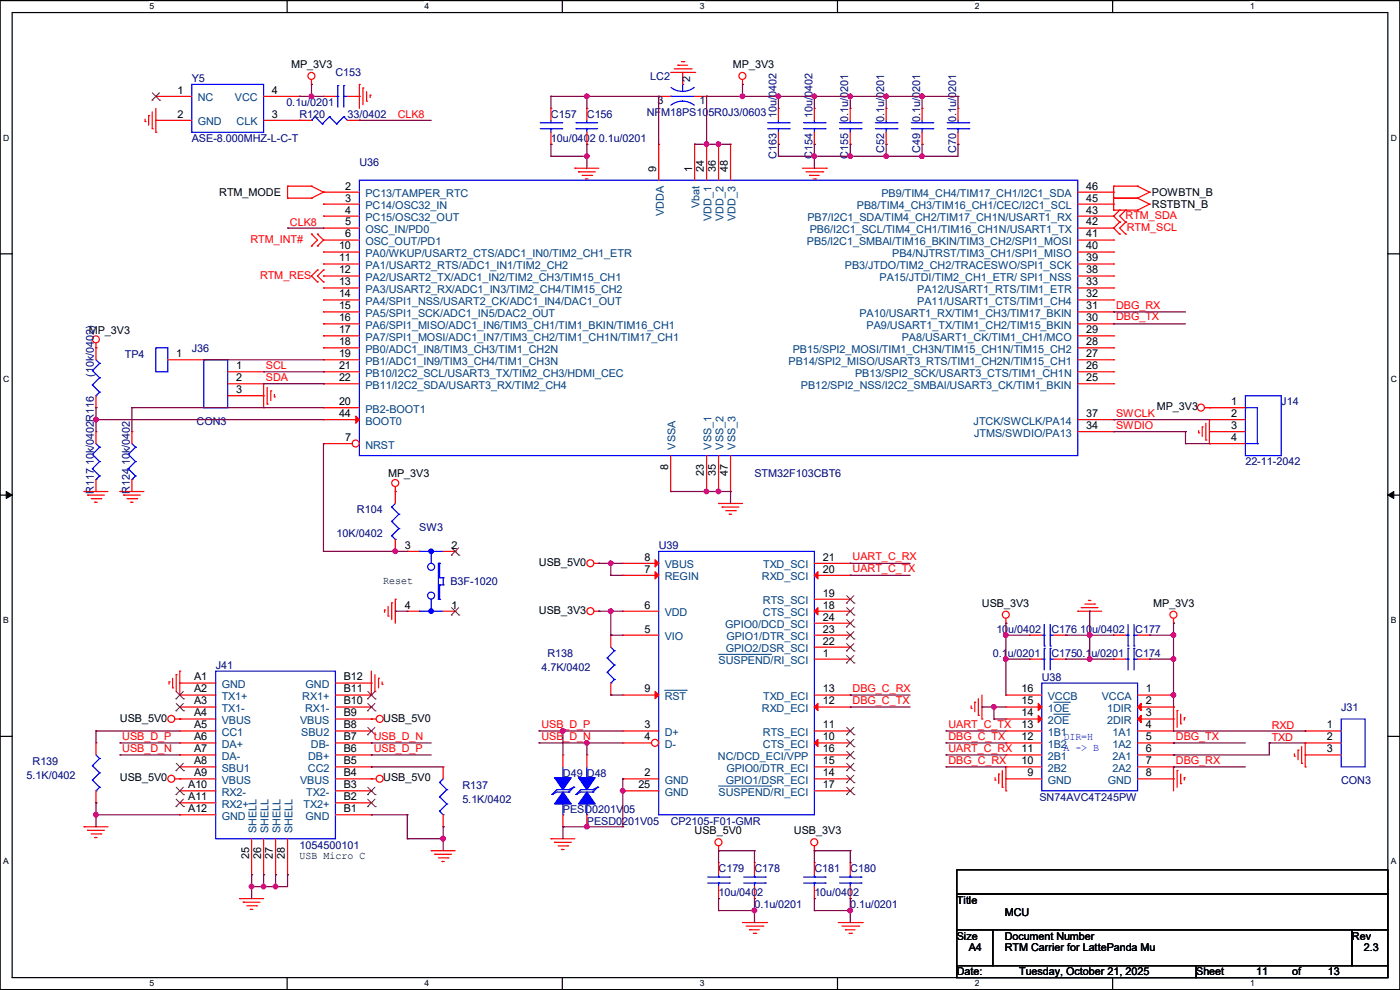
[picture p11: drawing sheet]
<svg xmlns="http://www.w3.org/2000/svg" width="297mm" height="210mm" viewBox="0 0 297 210" stroke-linecap="round" stroke-linejoin="round" font-family="sans-serif">
<path d="M0 .1h297v209.8h-297zM2.6 2.7h291.8v204.7h-291.8z" fill="none" stroke="#000" stroke-width=".25"/>
<g fill="#fff">
<path d="M31.7 .4h1v2h-1z"/>
<path d="M31.7 207.6h1v2h-1z"/>
</g>
<path d="M60.9 .1v2.6M60.9 207.4v2.5" fill="none" stroke="#000" stroke-width=".25"/>
<g fill="#fff">
<path d="M90.1 .4h1v2h-1z"/>
<path d="M90.1 207.6h1v2h-1z"/>
</g>
<path d="M119.3 .1v2.6M119.3 207.4v2.5" fill="none" stroke="#000" stroke-width=".25"/>
<g fill="#fff">
<path d="M148.5 .4h.9v2h-.9z"/>
<path d="M148.5 207.6h.9v2h-.9z"/>
</g>
<path d="M177.7 .1v2.6M177.7 207.4v2.5" fill="none" stroke="#000" stroke-width=".25"/>
<g fill="#fff">
<path d="M206.8 .4h1v2h-1z"/>
<path d="M206.8 207.6h1v2h-1z"/>
</g>
<path d="M236.1 .1v2.6M236.1 207.4v2.5" fill="none" stroke="#000" stroke-width=".25"/>
<g fill="#fff">
<path d="M265.2 .4h1v2h-1z"/>
<path d="M265.2 207.6h1v2h-1z"/>
<path d="M.7 28.2h1.2v2h-1.2z"/>
<path d="M295.1 28.2h1.2v2h-1.2z"/>
<path d="M.7 79.4h1.2v2h-1.2z"/>
<path d="M295.1 79.4h1.2v2h-1.2z"/>
</g>
<path d="M0 53.8h2.6M294.4 53.8h2.6" fill="none" stroke="#000" stroke-width=".25"/>
<g fill="#fff">
<path d="M.7 130.6h1.2v2h-1.2z"/>
<path d="M295.1 130.6h1.1v2h-1.1z"/>
</g>
<path d="M0 105h2.6M294.4 105h2.6" fill="none" stroke="#000" stroke-width=".25"/>
<path d="M1.3 104.3l1.3 .7-1.3 .7zM294.4 105l1.3-.7v1.4z" fill="#000" stroke="#000" stroke-width=".21"/>
<g fill="#fff">
<path d="M.7 181.8h1.2v2h-1.2z"/>
<path d="M295.1 181.8h1.1v2h-1.1z"/>
</g>
<path d="M0 156.2h2.6M294.4 156.2h2.6M203 184.5h91.4v5.1h-91.4zM203 189.6h91.4v7.6h-91.4zM203 197.2h7.6v7.7h-7.6zM210.6 197.2h76.2v7.7h-76.2zM286.8 197.2h7.6v7.7h-7.6zM203 204.9h50.8v2.5h-50.8zM253.8 204.9h40.6v2.5h-40.6z" fill="none" stroke="#000" stroke-width=".25"/>
<g fill="none" stroke="#f00" stroke-width=".25">
<path d="M66.1 17.9h.1M66.1 16.9v1M76.2 17.9h.1M76.2 17.9v5.1M77 18.7h.1M77 18.7v3.5M77.8 19.4v2.1M142.3 15.4h5.1M143 14.6h3.6M143.8 13.8h.1M143.8 13.8h2M144.6 13.1h.5"/>
<path d="M145.1 13.1h.1M146.6 14.6h.1M147.4 15.4h.1M157.5 17.9h.1M157.5 16.9v1M30.8 25.8h.1M30.8 25.3v.5M31.5 24.5h.1M31.5 24.5v2M32.3 27.3h.1M32.3 23.7v3.6M33.1 28.1h.1"/>
<path d="M33.1 20.4h.1M33.1 25.5h.1M33.1 23v5.1M33.1 20.4h7.6M33.1 25.5h7.6M55.9 20.4h7.6M55.9 25.5h7.6M61 39.5h.1M61 39.5h5.1M61 39.5v2.5M63.5 25.5h.1M63.5 20.4h.1"/>
<path d="M66.1 39.5h.1M66.1 39.5l2.5 1.3M68.6 20.4h.1M68.6 20.4h2.6M73.7 20.4h2.5M76.2 20.4h.1M77.8 21.5h.1M78.5 20.2h.1M78.5 20.2v.5M116.9 23h.1M116.9 30.6h.1M116.9 23v2.5"/>
<path d="M116.9 28.1v2.5M122 35.7h.1M122 35.7h5M122.7 36.4h.1M122.7 36.4h3.6M123.5 37.2h2M124.2 38h.1M124.2 38h.6M125.5 37.2h.1M165.1 23h.1M165.1 30.6h.1M165.1 23v2.5"/>
<path d="M165.1 28.1v2.5M170.2 35.7h5.1M171 36.4h3.5M171.7 37.2h.1M171.7 37.2h2.1M172.5 38h.5M173 38h.1M174.5 36.4h.1M175.3 35.7h.1M188 23h.1M188 30.6h.1M188 23v2.5"/>
<path d="M188 28.1v2.5M195.6 23h.1M195.6 30.6h.1M195.6 23v2.5M195.6 28.1v2.5M203.2 23h.1M203.2 30.6h.1M203.2 23v2.5M203.2 28.1v2.5M236.3 39.5h.1M236.3 39.5h5M236.3 39.5v5.1"/>
<path d="M241.3 39.5h.1M241.3 39.5l2.6 1.3M61 42h.1M61 42h5.1M66.1 42h.1M66.1 52.2h.1M66.1 49.7h.1M66.1 49.7l1.3 1.2-1.3 1.3M67.4 59.8h.1M67.4 57.3h.1M67.4 49.7h.1M67.4 52.2h.1"/>
<path d="M67.4 57.3l-1.3 1.2 1.3 1.3M67.4 49.7l1.2 1.2-1.2 1.3M68.6 40.8h.1M68.6 59.8h.1M68.6 57.3h.1M68.6 40.8l-2.5 1.2M68.6 57.3l-1.2 1.2 1.2 1.3M236.3 42h.1M236.3 44.6h.1M236.3 42h5M236.3 44.6h5M237.5 44.6h.1"/>
<path d="M237.5 47.1h.1M237.5 49.7h.1M237.5 44.6l-1.2 1.2 1.2 1.3M237.5 47.1l-1.2 1.3 1.2 1.3M238.8 47.1h.1M238.8 44.6h.1M238.8 49.7h.1M238.8 44.6l-1.3 1.2 1.3 1.3M238.8 47.1l-1.3 1.3 1.3 1.3M241.3 42h.1M241.3 44.6h.1M241.3 42l2.6 1.3"/>
<path d="M243.9 40.8h.1M243.9 43.3h.1M243.9 40.8l-2.6 1.2M243.9 43.3l-2.6 1.3M20.4 73.8h.1M20.4 72.8v3.5M20.4 86.5h.1M20.4 83.9v2.6M55.9 86.5h.1M55.9 81.4v5.1M56.7 85.7h.1M56.7 82.2v3.5"/>
<path d="M57.4 82.9h.1M57.4 82.9v2.1M58.2 84.2h.1M58.2 83.7v.5M254.3 91.8h.1M254.3 91.3v.5M255.1 90.6h.1M255.1 90.6v2M255.6 86.5h8.6M255.8 93.3h.1M255.8 89.8v3.5M256.6 94.1h.1"/>
<path d="M256.6 86.5h.1M256.6 89h.1M256.6 91.6h.1M256.6 89v5.1M256.6 89h7.6M256.6 91.6h7.6M256.6 94.1h7.6M17.8 104.3h.1M17.8 104.3h5.1M18.6 105h.1M18.6 105h3.5M19.3 105.8h2.1"/>
<path d="M20.1 106.6h.1M20.1 106.6h.5M21.4 105.8h.1M25.4 104.3h.1M25.4 104.3h5.1M26.2 105h.1M26.2 105h3.6M27 105.8h2M27.7 106.6h.1M27.7 106.6h.5M29 105.8h.1M83.9 104.3h.1"/>
<path d="M83.9 103.3v1M126 119.5h1M127 119.5h.1M132.1 119.5h.1M132.1 119.5h7.6M152.4 106.8h.1M152.4 106.8h5.1M153.2 107.6h.1M153.2 107.6h3.6M154 108.3h2M154.7 109.1h.1M154.7 109.1h.5"/>
<path d="M156 108.3h.1M81.6 129.4h.1M81.6 129.4v.5M82.3 130.7h.1M82.3 128.7v2M83.1 127.9h.1M83.1 127.9v3.5M83.9 127.1h.1M83.9 127.1v5.1M126 129.7h1M127 129.7h.1M132.1 129.7h.1"/>
<path d="M132.1 134.7h.1M132.1 122h.1M132.1 129.7h7.6M132.1 134.7h7.6M132.1 122h7.6M213.4 132.2h.1M213.4 131.2v1M218.5 134.7h.1M218.5 134.7h2.5M223.6 134.7h2.5M226.1 134.7h.1M228.6 129.7h.1"/>
<path d="M228.6 129.7h5.1M229.4 128.9h.1M229.4 128.9h3.6M230.2 128.1h2M230.9 127.4h.1M230.9 127.4h.5M232.2 128.1h.1M236.3 134.7h.1M236.3 134.7h2.5M241.3 134.7h2.6M243.9 134.7h.1M249 132.2h.1"/>
<path d="M249 131.2v1M35.9 144.7h.1M35.9 144.7v.5M36.6 145.9h.1M36.6 143.9v2M37.1 152.5h8.7M37.4 143.1h.1M37.4 143.1v3.6M38.1 142.4h.1M38.1 152.5h.1M38.1 144.9h.1M38.1 147.4h.1"/>
<path d="M38.1 150h.1M38.1 155.1h.1M38.1 157.6h.1M38.1 142.4v5M38.1 144.9h7.7M38.1 147.4h7.7M38.1 150h7.7M38.1 155.1h7.7M38.1 157.6h7.7M71.2 152.5h8.6M71.2 144.9h7.6M71.2 147.4h7.6"/>
<path d="M71.2 150h7.6M71.2 155.1h7.6M71.2 157.6h7.6M78.8 147.4h.1M78.8 152.5h.1M78.8 157.6h.1M78.8 155.1h.1M78.8 150h.1M78.8 144.9h.1M78.8 142.4v5M79.5 146.7h.1M79.5 143.1v3.6"/>
<path d="M80.3 143.9h.1M80.3 143.9v2M81.1 145.2h.1M81.1 144.7v.5M132.1 147.4h.1M132.1 155.1h.1M132.1 147.4h7.6M132.1 155.1h7.6M206 150.2h.1M206 149.7v.5M206.8 149h.1M206.8 149v2"/>
<path d="M207.6 151.8h.1M207.6 148.2v3.6M208.3 152.5h.1M208.3 147.4v5.1M213.4 157.6h.1M213.4 155.1h.1M213.4 152.5h.1M213.4 150h.1M213.4 147.4h.1M213.4 152.5h7.6M213.4 147.4h7.6M213.4 150h7.6"/>
<path d="M213.4 155.1h7.6M213.4 157.6h7.6M241.3 152.5h7.7M241.3 147.4h7.7M241.3 150h7.7M241.3 155.1h7.7M241.3 157.6h7.7M249 150h.1M249 147.4h.1M249 152.5h.1M249 155.1h.1M249 157.6h.1"/>
<path d="M249 150v5.1M249.7 150.7h.1M249.7 150.7v3.6M250.5 153.5h.1M250.5 151.5v2M251.2 152.3h.1M251.2 152.3v.5M274.6 159.9v.5M275.4 159.1h.1M275.4 159.1v2.1M276.1 158.4v3.5M276.9 157.6v5.1"/>
<path d="M17.8 175.4h.1M17.8 175.4h5.1M18.6 176.1h.1M18.6 176.1h3.5M19.3 176.9h2.1M20.1 177.7h.1M20.1 177.7h.5M21.4 176.9h.1M37.1 165.2h8.7M38.1 165.2h.1M38.1 160.1h.1M38.1 162.7h.1"/>
<path d="M38.1 167.8h.1M38.1 170.3h.1M38.1 172.8h.1M38.1 160.1h7.7M38.1 162.7h7.7M38.1 167.8h7.7M38.1 170.3h7.7M38.1 172.8h7.7M53.4 177.9v7.6M55.9 177.9v7.6M58.5 177.9v7.6M61 177.9v7.6"/>
<path d="M71.2 165.2h8.6M71.2 160.1h7.6M71.2 162.7h7.6M71.2 167.8h7.6M71.2 170.3h7.6M71.2 172.8h7.6M78.8 165.2h.1M78.8 172.8h.1M78.8 170.3h.1M78.8 167.8h.1M78.8 162.7h.1M78.8 160.1h.1"/>
<path d="M116.9 177.9h.1M116.9 177.9h5.1M117.6 178.7h.1M117.6 178.7h3.6M118.4 179.5h2M119.4 160.1h.1M119.4 175.4h.1M119.4 160.1v2.6M119.4 172.8v2.6M120.4 179.5h.1M124.5 160.1h.1M124.5 175.4h.1"/>
<path d="M124.5 160.1v2.6M124.5 172.8v2.6M132.1 165.2h.1M132.1 165.2h7.6M152.4 179.5v1M172.8 179.5v1M211.1 165.5h.1M211.1 165v.5M211.9 164.2h.1M211.9 164.2v2M212.6 167h.1M212.6 163.4v3.6"/>
<path d="M213.4 167.8h.1M213.4 165.2h.1M213.4 162.7h.1M213.4 160.1h.1M213.4 162.7v5.1M213.4 165.2h7.6M213.4 160.1h7.6M213.4 162.7h7.6M241.3 165.2h7.7M241.3 160.1h7.7M241.3 162.7h7.7M249 162.7h.1"/>
<path d="M249 160.1h.1M249 165.2h.1M249 162.7v5.1M249.7 163.4h.1M249.7 163.4v3.6M250.5 166.2h.1M250.5 164.2v2M251.2 165h.1M251.2 165v.5M274.6 160.4h.1M276.1 161.9h.1M276.9 162.7h.1"/>
<path d="M50.8 190.6h.1M50.8 190.6h5.1M51.6 191.4h.1M51.6 191.4h3.6M52.4 192.2h2M53.1 192.9h.1M53.1 192.9h.5M53.4 185.5h.1M54.4 192.2h.1M55.9 185.5h.1M58.5 185.5h.1M61 185.5h.1"/>
<path d="M91.5 180.5h.1M91.5 180.5h5.1M92.2 181.2h.1M92.2 181.2h3.6M93 182h2M93.8 182.8h.1M93.8 182.8h.5M95 182h.1M119.2 180.2h.1M119.2 180.2h.5M152.4 180.5h.1M157.5 195.7h5.1"/>
<path d="M158.3 196.5h3.5M159 197.2h.1M159 197.2h2.1M159.8 198h.5M160.1 183h.1M160.1 190.6h.1M160.1 183v2.5M160.1 188.1v2.5M160.3 198h.1M161.8 196.5h.1M162.6 195.7h.1M172.8 180.5h.1"/>
<path d="M172.8 183h.1M172.8 190.6h.1M172.8 183v2.5M172.8 188.1v2.5M177.8 195.7h5.1M178.6 196.5h3.6M179.4 197.2h.1M179.4 197.2h2M180.1 198h.5M180.4 183h.1M180.4 190.6h.1M180.4 183v2.5"/>
<path d="M180.4 188.1v2.5M180.6 198h.1M182.2 196.5h.1M182.9 195.7h.1"/>
<circle cx="66.1" cy="16.1" r=".74"/>
<circle cx="157.5" cy="16.1" r=".74"/>
<circle cx="20.3" cy="72" r=".74"/>
<circle cx="254.8" cy="86.5" r=".74"/>
<circle cx="83.8" cy="102.5" r=".74"/>
<circle cx="125.2" cy="119.5" r=".74"/>
<circle cx="125.2" cy="129.6" r=".74"/>
<circle cx="213.4" cy="130.4" r=".74"/>
<circle cx="248.9" cy="130.4" r=".74"/>
<circle cx="36.3" cy="152.5" r=".74"/>
<circle cx="80.5" cy="152.5" r=".74"/>
<circle cx="36.3" cy="165.2" r=".74"/>
<circle cx="80.5" cy="165.2" r=".74"/>
<circle cx="152.4" cy="178.7" r=".74"/>
<circle cx="172.7" cy="178.7" r=".74"/>
</g>
<g fill="none" stroke="#00f" stroke-width=".25">
<path d="M40.7 17.9h15.2v10.2h-15.2zM71.7 18.2h.1M71.7 18.2v4.5M72.9 18.2h.1M72.9 18.2v4.5M71.2 20.4h.5M71.7 20.4h.1M72.9 20.4h.1M72.9 20.4h.8M114.6 27.3h4.6M114.6 26h4.6M116.9 26h.1"/>
<path d="M116.9 27.3h.1M116.9 25.5v.5M116.9 27.3v.8M119.2 27.3h.1M119.2 26h.1M162.9 27.3h4.5M162.9 26h4.5M165.1 26h.1M165.1 27.3h.1M165.1 25.5v.5M165.1 27.3v.8M167.4 27.3h.1"/>
<path d="M167.4 26h.1M185.7 27.3h4.6M185.7 26h4.6M188 26h.1M188 27.3h.1M188 25.5v.5M188 27.3v.8M190.3 27.3h.1M190.3 26h.1M193.3 27.3h4.6M193.3 26h4.6M195.6 26h.1"/>
<path d="M195.6 27.3h.1M195.6 25.5v.5M195.6 27.3v.8M197.9 27.3h.1M197.9 26h.1M201 27.3h4.5M201 26h4.5M203.2 26h.1M203.2 27.3h.1M203.2 25.5v.5M203.2 27.3v.8M205.5 27.3h.1"/>
<path d="M205.5 26h.1M19.6 78.6h.1M19.6 78.6l1.5 1.5M20.4 76.3l.7 .8M21.1 77.1h.1M21.1 77.1l-1.5 1.5M19.6 81.7h.1M19.6 81.7l1.5 1.5M20.4 83.9h.1M21.1 80.1h.1M21.1 83.2h.1M21.1 80.1l-1.5 1.6"/>
<path d="M21.1 83.2l-.7 .7M264.2 83.9h7.6v12.7h-7.6zM264.2 86.5h.1M264.2 94.1h2.5M264.2 86.5h2.5v7.6M266.7 94.1h.1M139.7 117h33.1v55.8h-33.1zM221 134.7h.5M221.5 134.7h.1M221.5 137h.1M221.5 132.5v4.5M222.8 137h.1"/>
<path d="M222.8 134.7h.1M222.8 134.7h.8M222.8 132.5v4.5M238.8 134.7h.5M239.3 134.7h.1M239.3 137h.1M239.3 132.5v4.5M240.6 137h.1M240.6 134.7h.1M240.6 134.7h.7M240.6 132.5v4.5M45.8 142.4h25.4v35.5h-25.4z"/>
<path d="M221 144.9h20.3v22.9h-20.3zM117.1 168.5h.1M119.4 165.2h.1M119.4 172.8h.1M119.4 162.7v2.5M119.4 170.3v2.5M120.7 168h.1M120.7 167.5h.1M120.7 168h-2.5l-1.1 .5M120.7 167.5h-2.5l-1.1 1M121.7 167h.1M121.7 167l-1 1"/>
<path d="M121.7 167l-1 .5M122.2 168.5h.1M124.5 165.2h.1M124.5 172.8h.1M124.5 162.7v2.5M124.5 170.3v2.5M125.8 168h.1M125.8 167.5h.1M125.8 168h-2.6l-1 .5M125.8 167.5h-2.6l-1 1M126.8 167h.1M126.8 167l-1 1"/>
<path d="M126.8 167l-1 .5M157.8 187.3h4.5M157.8 186.1h4.5M160.1 186.1h.1M160.1 187.3h.1M160.1 185.5v.6M160.1 187.3v.8M162.3 187.3h.1M162.3 186.1h.1M170.5 187.3h4.5M170.5 186.1h4.5M172.8 186.1h.1"/>
<path d="M172.8 187.3h.1M172.8 185.5v.6M172.8 187.3v.8M175 187.3h.1M175 186.1h.1M178.1 187.3h4.6M178.1 186.1h4.6M180.4 186.1h.1M180.4 187.3h.1M180.4 185.5v.6M180.4 187.3v.8M182.7 187.3h.1"/>
<path d="M182.7 186.1h.1"/>
</g>
<g fill="none" stroke="#804000" stroke-width=".21">
<path d="M32.3 19.7l1.6 1.6M33.8 19.7l-1.5 1.6M32.3 21.3h.1M33.9 21.3h.1M37.3 148.3h.1M37.3 150.8h.1M37.4 146.7l1.5 1.6M37.4 149.2l1.5 1.6M38.9 146.7l-1.6 1.6M38.9 149.2l-1.6 1.6M38.9 148.3h.1M38.9 150.8h.1"/>
<path d="M78 155.9h.1M78 150.8h.1M78 148.3h.1M78 154.3l1.6 1.6M78 149.2l1.6 1.6M78 146.7l1.6 1.6M79.5 154.3l-1.5 1.6M79.5 149.2l-1.5 1.6M79.5 146.7l-1.5 1.6M79.6 155.9h.1M79.6 150.8h.1M79.6 148.3h.1"/>
<path d="M37.3 163.5h.1M37.3 168.6h.1M37.3 171.1h.1M37.4 161.9l1.5 1.6M37.4 167l1.5 1.6M37.4 169.5l1.5 1.6M38.9 161.9l-1.6 1.6M38.9 167l-1.6 1.6M38.9 169.5l-1.6 1.6M38.9 163.5h.1M38.9 168.6h.1M38.9 171.1h.1"/>
<path d="M78 171.1h.1M78 168.6h.1M78 169.5l1.6 1.6M78 167l1.6 1.6M79.5 169.5l-1.5 1.6M79.5 167l-1.5 1.6M79.6 171.1h.1M79.6 168.6h.1"/>
</g>
<g fill="#f00" stroke="#f00" stroke-width=".25">
<path d="M241.3 150l.8-.8v1.5z"/>
<path d="M241.3 152.5l.8-.7v1.5z"/>
<path d="M220.3 151.8l.7 .7-.7 .8z"/>
<path d="M220.3 149.2l.7 .8-.7 .7z"/>
<path d="M139 146.7l.7 .7-.7 .8z"/>
<path d="M139 121.3l.7 .7-.7 .8z"/>
<path d="M139 118.7l.7 .8-.7 .8z"/>
</g>
<path d="M141 146.4h4.6M145.6 146.4h.1M223.6 151.5h3.3M223.6 149h3.3M226.9 151.5h.1M226.9 149h.1" fill="none" stroke="#004080" stroke-width=".21"/>
<g fill="#00f" stroke="#00f" stroke-width=".25">
<path d="M122.7 165h3.6l-1.8 2.5z" fill-rule="evenodd"/>
<path d="M124.5 168l1.8 2.6h-3.6z" fill-rule="evenodd"/>
<path d="M117.6 165h3.6l-1.8 2.5z" fill-rule="evenodd"/>
<path d="M119.4 168l1.8 2.6h-3.6z" fill-rule="evenodd"/>
</g>
<circle cx="139" cy="157.6" r=".74" fill="#fff" stroke="#f00" stroke-width=".25"/>
<g fill="none" stroke="#f00" stroke-width=".25">
<path d="M144.8 15.4h.1M144.8 15.4v2.5M124.5 23h.1M124.5 30.6h.1M124.5 23v2.5M124.5 28.1v2.5M139.7 20.4h.1M139.7 20.4h2.6M147.4 30.6h.1M147.4 20.4h2.5M147.4 30.6v7.6M149.9 20.4h.1"/>
<path d="M180.4 23h.1M180.4 30.6h.1M180.4 23v2.5M180.4 28.1v2.5M68.6 40.8h.1M68.6 43.3h.1M68.6 45.8h.1M68.6 48.4h.1M68.6 50.9h.1M68.6 40.8h7.6M68.6 43.3h7.6M68.6 45.8h7.6"/>
<path d="M68.6 48.4h7.6M68.6 50.9h7.6M35.6 76.3h7.6M43.2 76.3h.1M20.4 91.6h.1M20.4 91.6v2.5M28 91.6h.1M28 91.6v2.5M20.4 104.3h.1M20.4 101.7v2.6M28 104.3h.1M28 101.7v2.6"/>
<path d="M172.8 119.5h7.6M180.4 119.5h.1M129.6 134.7h.1M129.6 134.7v2.6M172.8 139.8h7.6M172.8 132.2h7.6M172.8 134.7h7.6M172.8 137.3h7.6M172.8 122h7.6M172.8 127.1h7.6M172.8 129.7h7.6M180.4 139.8h.1"/>
<path d="M180.4 132.2h.1M180.4 134.7h.1M180.4 137.3h.1M180.4 122h.1M180.4 127.1h.1M180.4 129.7h.1M218.5 139.8h.1M218.5 139.8h2.5M223.6 139.8h2.5M226.1 139.8h.1M236.3 139.8h.1M236.3 139.8h2.5"/>
<path d="M241.3 139.8h2.6M243.9 139.8h.1M20.4 157.6h.1M20.4 157.6v2.5M129.6 147.4h.1M129.6 144.9v2.5M132.1 157.6h.1M132.1 157.6h6.1M172.8 157.6h7.6M172.8 147.4h7.6M172.8 150h7.6M172.8 155.1h7.6"/>
<path d="M180.4 147.4h.1M180.4 150h.1M180.4 155.1h.1M180.4 157.6h.1M276.9 155.1h.1M276.9 157.6h.1M276.9 157.6h7.6M276.9 155.1h7.6M20.4 170.3h.1M20.4 167.8v2.5M94 162.7h.1M94 175.4h.1"/>
<path d="M94 162.7v2.5M94 172.8v2.6M132.1 167.8h.1M132.1 167.8h7.6M172.8 167.8h7.6M172.8 160.1h7.6M172.8 162.7h7.6M172.8 165.2h7.6M180.4 167.8h.1M180.4 160.1h.1M180.4 162.7h.1M180.4 165.2h.1"/>
<path d="M276.9 160.1h.1M276.9 160.1h7.6"/>
</g>
<g fill="none" stroke="#804000" stroke-width=".21">
<path d="M179.6 133h.1M179.6 135.6h.1M179.6 138.1h.1M179.6 127.9h.1M179.6 130.5h.1M179.6 139.1l1.6 1.5M179.6 131.4l1.6 1.6M179.6 134l1.6 1.6M179.6 136.5l1.6 1.6M179.6 126.4l1.6 1.5M179.6 128.9l1.6 1.6M181.1 139.1l-1.5 1.5"/>
<path d="M181.1 131.4l-1.5 1.6M181.1 134l-1.5 1.6M181.1 136.5l-1.5 1.6M181.1 126.4l-1.5 1.5M181.1 128.9l-1.5 1.6M181.2 133h.1M181.2 135.6h.1M181.2 138.1h.1M181.2 127.9h.1M181.2 130.5h.1M179.6 140.6h.1M179.6 155.9h.1"/>
<path d="M179.6 158.4h.1M179.6 159.4l1.6 1.6M179.6 154.3l1.6 1.6M179.6 156.8l1.6 1.6M181.1 159.4l-1.5 1.6M181.1 154.3l-1.5 1.6M181.1 156.8l-1.5 1.6M181.2 140.6h.1M181.2 155.9h.1M181.2 158.4h.1M179.6 168.6h.1M179.6 161h.1"/>
<path d="M179.6 163.5h.1M179.6 166h.1M179.6 167l1.6 1.6M179.6 161.9l1.6 1.6M179.6 164.5l1.6 1.5M181.1 167l-1.5 1.6M181.1 161.9l-1.5 1.6M181.1 164.5l-1.5 1.5M181.2 168.6h.1M181.2 161h.1M181.2 163.5h.1M181.2 166h.1"/>
</g>
<path d="M152.4 138.8h11.1M163.5 138.8h.1M152.4 166.8h11.1M163.5 166.8h.1" fill="none" stroke="#004080" stroke-width=".21"/>
<g fill="#f00" stroke="#f00" stroke-width=".25">
<path d="M172.8 122l.7-.7v1.5z"/>
<path d="M172.8 129.7l.7-.8v1.5z"/>
<path d="M173.5 149.2v1.5l-.7-.7z"/>
<path d="M172.8 157.6l.7-.8v1.6z"/>
</g>
<g fill="none" stroke="#00f" stroke-width=".25">
<path d="M142.4 18.6l1.4 .7 1 .1M144.8 17.9h.1M144.8 17.9v1.5M147.3 18.5l-.9 .6-1.6 .3M76.2 38.2h152.4v58.4h-152.4zM122.2 27.3h.1M122.2 26h.1M122.2 27.3h4.6M122.2 26h4.6M124.5 26h.1M124.5 27.3h.1M124.5 25.5v.5"/>
<path d="M124.5 27.3v.8M142.3 20.4h.1M142.3 20.4h5.1M142.3 22.3l1.5-.7 1.1-.1 1.5 .3 .9 .5M178.1 27.3h4.6M178.1 26h4.6M180.4 26h.1M180.4 27.3h.1M180.4 25.5v.5M180.4 27.3v.8M182.7 27.3h.1M182.7 26h.1"/>
<path d="M33.1 73.8h2.5v5.1h-2.5zM19.6 96.4h.1M19.6 99.4h.1M19.6 96.4l1.5 1.5M19.6 99.4l1.5 1.6M20.4 94.1l.7 .8M21.1 94.9h.1M21.1 97.9h.1M21.1 94.9l-1.5 1.5M21.1 97.9l-1.5 1.5M27.2 96.4h.1M27.2 99.4h.1"/>
<path d="M27.2 96.4l1.5 1.5M27.2 99.4l1.5 1.6M28 94.1l.7 .8M28.7 94.9h.1M28.7 97.9h.1M28.7 94.9l-1.5 1.5M28.7 97.9l-1.5 1.5M20.4 101.7h.1M21.1 101h.1M21.1 101l-.7 .7M28 101.7h.1M28.7 101h.1"/>
<path d="M28.7 101l-.7 .7M128.8 139.6h.1M128.8 139.6l1.5 1.5M129.6 137.3l.7 .7M130.3 138h.1M130.3 138l-1.5 1.6M221 139.8h.5M221.5 139.8h.1M221.5 137.5h.1M221.5 137.5v4.6M222.8 137.5h.1M222.8 139.8h.1"/>
<path d="M222.8 139.8h.8M222.8 137.5v4.6M238.8 139.8h.5M239.3 139.8h.1M239.3 137.5h.1M239.3 137.5v4.6M240.6 137.5h.1M240.6 139.8h.1M240.6 139.8h.7M240.6 137.5v4.6M128.8 142.6h.1M128.8 142.6l1.5 1.5"/>
<path d="M129.6 144.9h.1M130.3 141.1h.1M130.3 144.1h.1M130.3 141.1l-1.5 1.5M130.3 144.1l-.7 .8M284.5 152.5h5.1v10.2h-5.1zM19.6 162.4h.1M19.6 165.5h.1M19.6 162.4l1.5 1.6M19.6 165.5l1.5 1.5M20.4 167.8h.1M20.4 160.1l.7 .8"/>
<path d="M21.1 160.9h.1M21.1 164h.1M21.1 167h.1M21.1 160.9l-1.5 1.5M21.1 164l-1.5 1.5M21.1 167l-.7 .8M93.3 166h.1M93.3 169h.1M93.3 172.1h.1M93.3 166l1.5 1.5M93.3 169l1.5 1.6M93.3 172.1l.7 .7"/>
<path d="M94 172.8h.1M94 165.2l-.7 .8M94.8 167.5h.1M94.8 170.6h.1M94.8 167.5l-1.5 1.5M94.8 170.6l-1.5 1.5"/>
</g>
<circle cx="75.5" cy="94.1" r=".74" fill="#fff" stroke="#f00" stroke-width=".25"/>
<g fill="none" stroke="#f00" stroke-width=".25">
<path d="M63.5 25.5h.1M63.5 25.5h2.6M73.7 25.5h2.5M76.2 25.5h.1M139.7 30.6h.1M139.7 30.6v7.6M149.9 30.6h.1M149.9 30.6v7.6M152.4 30.6h.1M152.4 30.6v7.6M155 30.6h.1M155 30.6v7.6"/>
<path d="M172.8 23h.1M172.8 30.6h.1M172.8 23v2.5M172.8 28.1v2.5M68.6 53.5h.1M68.6 56h.1M68.6 58.5h.1M68.6 53.5h7.6M68.6 56h7.6M68.6 58.5h7.6M228.6 53.5h7.7M228.6 56h7.7"/>
<path d="M228.6 58.5h7.7M228.6 50.9h7.7M228.6 48.4h7.7M228.6 45.8h7.7M228.6 43.3h7.7M228.6 40.8h7.7M236.3 58.5h.1M236.3 56h.1M236.3 53.5h.1M236.3 50.9h.1M236.3 48.4h.1M236.3 45.8h.1"/>
<path d="M236.3 43.3h.1M236.3 40.8h.1M48.3 78.9h7.6M55.9 78.9h.1M68.6 61.1h.1M68.6 63.6h.1M68.6 66.2h.1M68.6 68.7h.1M68.6 71.2h.1M68.6 73.8h.1M68.6 76.3h.1M68.6 78.9h.1"/>
<path d="M68.6 61.1h7.6M68.6 63.6h7.6M68.6 66.2h7.6M68.6 68.7h7.6M68.6 71.2h7.6M68.6 73.8h7.6M68.6 76.3h7.6M68.6 78.9h7.6M228.6 61.1h7.7M228.6 63.6h7.7M228.6 66.2h7.7M228.6 68.7h7.7"/>
<path d="M228.6 71.2h7.7M228.6 73.8h7.7M228.6 76.3h7.7M228.6 78.9h7.7M236.3 78.9h.1M236.3 76.3h.1M236.3 73.8h.1M236.3 71.2h.1M236.3 68.7h.1M236.3 66.2h.1M236.3 63.6h.1M236.3 61.1h.1"/>
<path d="M48.3 81.4h7.6M48.3 83.9h7.6M55.9 81.4h.1M55.9 83.9h.1M68.6 94.1h.1M68.6 86.5h.1M68.6 81.4h.1M68.6 89h.1M68.6 94.1h6.1M68.6 86.5h7.6M68.6 81.4h7.6M68.6 89h7.6"/>
<path d="M142.3 96.6v7.7M149.9 96.6v7.7M152.4 96.6v7.7M155 96.6v7.7M228.6 81.4h7.7M228.6 91.6h7.7M228.6 89h7.7M236.3 81.4h.1M236.3 91.6h.1M236.3 89h.1M83.9 104.3h.1M83.9 117h.1"/>
<path d="M83.9 104.3v2.5M83.9 114.4v2.6M86.4 117h.1M86.4 117h2.5M94 117h2.6M96.6 117h.1M142.3 104.3h.1M149.9 104.3h.1M152.4 104.3h.1M155 104.3h.1M86.4 129.7h.1M86.4 129.7h2.5"/>
<path d="M94 129.7h2.6M96.6 129.7h.1M152.4 183h.1M152.4 190.6h.1M152.4 183v2.5M152.4 188.1v2.5"/>
</g>
<path d="M75.5 88.3l.7 .7-.7 .8z" fill="#f00" stroke="#f00" stroke-width=".25"/>
<g fill="none" stroke="#00f" stroke-width=".25">
<path d="M66.1 25.5h.1M66.8 24.8h.1M66.8 24.8l1.6 1.5M66.8 24.8l-.7 .7M68.4 26.3h.1M69.9 24.8h.1M69.9 24.8l1.5 1.5M69.9 24.8l-1.5 1.5M71.4 26.3h.1M72.9 24.8h.1M72.9 24.8l.8 .7M72.9 24.8l-1.5 1.5"/>
<path d="M170.5 27.3h4.5M170.5 26h4.5M172.8 26h.1M172.8 27.3h.1M172.8 25.5v.5M172.8 27.3v.8M175 27.3h.1M175 26h.1M43.2 76.3h5.1v10.2h-5.1zM83.1 107.6h.1M83.1 110.6h.1M83.1 113.7h.1"/>
<path d="M83.1 107.6l1.5 1.5M83.1 110.6l1.5 1.5M83.1 113.7l.8 .7M83.9 114.4h.1M83.9 106.8l-.8 .8M84.6 109.1h.1M84.6 112.1h.1M84.6 109.1l-1.5 1.5M84.6 112.1l-1.5 1.6M88.9 117h.1M88.9 117h5.1M91.5 117h.1"/>
<path d="M91.5 117v2.5M93 119.5h.1M93 119.5v7.6M93 119.5h.3M93.3 119.5h.1M93.3 119.5v3.1M88.9 129.7h.1M88.9 129.7h5.1M91.5 129.7h.1M91.5 127.1v2.6M93 127.1h.1M93 127.1h.3"/>
<path d="M93.3 122.6h.1M93.3 124.1h.1M93.3 127.1h.1M93.3 124.1v3M93.3 122.6h.7M93.3 124.1h.7M94 122.6h.1M94 124.1h.1M94 122.6v1.5M150.2 187.3h4.5M150.2 186.1h4.5M152.4 186.1h.1"/>
<path d="M152.4 187.3h.1M152.4 185.5v.6M152.4 187.3v.8M154.7 187.3h.1M154.7 186.1h.1"/>
<circle cx="91.5" cy="126.3" r=".74"/>
<circle cx="91.5" cy="120.2" r=".74"/>
</g>
<g fill="#00f" stroke="#00f" stroke-width=".25">
<circle cx="91.5" cy="116.9" r=".49"/>
<circle cx="91.5" cy="129.6" r=".49"/>
</g>
<path d="M95.8 117.8h.1M95.8 116.2l1.6 1.6M97.3 116.2l-1.5 1.6M97.4 117.8h.1M95.8 130.5h.1M95.8 128.9l1.6 1.6M97.3 128.9l-1.5 1.6M97.4 130.5h.1" fill="none" stroke="#804000" stroke-width=".21"/>
<g fill="none" stroke="#800040" stroke-width=".25">
<path d="M66.1 17.9h.1M66.1 17.9v2.5M157.5 17.9h.1M157.5 17.9v2.5M63.5 20.4h.1M63.5 20.4h5.1M66.1 20.4h.1M76.2 25.5h.1M76.2 25.5h15.3M116.9 20.4h.1M116.9 30.6h.1M116.9 33.1h.1"/>
<path d="M116.9 20.4h22.8M116.9 33.1h7.6M116.9 20.4v2.6M116.9 30.6v2.5M124.5 30.6h.1M124.5 20.4h.1M124.5 33.1h.1M124.5 20.4v2.6M124.5 30.6v5.1M139.7 20.4h.1M139.7 20.4v10.2M147.4 30.6h.1"/>
<path d="M147.4 30.6h7.6M149.9 20.4h.1M149.9 30.6h.1M149.9 20.4h53.3M149.9 20.4v10.2M152.4 30.6h.1M157.5 20.4h.1M165.1 33.1h.1M165.1 20.4h.1M165.1 30.6h.1M165.1 20.4v2.6M165.1 30.6v2.5"/>
<path d="M172.8 33.1h.1M172.8 20.4h.1M172.8 30.6h.1M172.8 20.4v2.6M172.8 30.6v5.1M180.4 33.1h.1M180.4 20.4h.1M180.4 30.6h.1M180.4 20.4v2.6M180.4 30.6v2.5M188 20.4h.1M188 33.1h.1"/>
<path d="M188 30.6h.1M188 20.4v2.6M188 30.6v2.5M195.6 20.4h.1M195.6 30.6h.1M195.6 33.1h.1M195.6 20.4v2.6M195.6 30.6v2.5M203.2 20.4h.1M203.2 30.6h.1M203.2 30.6v2.5h-38.1M203.2 20.4v2.6"/>
<path d="M61 48.4h.1M61 48.4h7.6M43.2 76.3h.1M43.2 76.3h25.4M55.9 78.9h12.7M68.6 78.9h.1M236.3 68.7h.1M236.3 66.2h.1M236.3 68.7h15.2M236.3 66.2h15.2M20.4 89h.1M20.4 86.5h.1"/>
<path d="M20.4 89h48.2M20.4 86.5v5.1M28 86.5h.1M28 86.5h40.6M28 86.5v5.1M55.9 81.4h12.7M68.6 94.1h.1M68.6 81.4h.1M68.6 94.1v22.9M236.3 91.6h.1M236.3 89h.1M236.3 89h20.3"/>
<path d="M236.3 91.6h15.2M251.5 91.6h.1M251.5 94.1h.1M251.5 91.6v2.5M251.5 94.1h5.1M68.6 117h.1M68.6 117h17.8M83.9 117h.1M127 119.5h.1M127 119.5h5.1M129.6 119.5h.1M129.6 119.5v2.5"/>
<path d="M142.3 104.3h.1M142.3 104.3h12.7M149.9 104.3h.1M152.4 104.3h.1M155 104.3h.1M155 104.3v2.5M180.4 119.5h.1M180.4 119.5h12.7M83.9 129.7h.1M83.9 129.7h2.5M127 129.7h.1M127 129.7h5.1"/>
<path d="M129.6 129.7h.1M129.6 122h.1M129.6 134.7h.1M129.6 134.7h2.5M129.6 122h2.5M129.6 129.7v5M180.4 122h.1M180.4 122h12.7M213.4 132.2h.1M213.4 134.7h.1M213.4 139.8h.1M213.4 134.7h5.1"/>
<path d="M213.4 139.8h5.1M213.4 132.2v15.2M226.1 139.8h.1M226.1 134.7h.1M226.1 134.7h10.2M226.1 139.8h10.2M231.2 139.8h.1M231.2 134.7h.1M231.2 129.7h.1M231.2 129.7v10.1M243.9 134.7h.1M243.9 139.8h.1"/>
<path d="M243.9 134.7h5.1M243.9 139.8h5.1M249 132.2h.1M249 134.7h.1M249 139.8h.1M249 132.2v17.8M20.4 155.1h.1M20.4 155.1v2.5M20.4 155.1h17.7M25.4 157.6h.1M25.4 157.6h12.7M78.8 157.6h.1"/>
<path d="M78.8 157.6h12.7M114.3 155.1h.1M114.3 157.6h.1M114.3 155.1h17.8M114.3 157.6h17.8M119.4 155.1h.1M119.4 155.1v5M124.5 157.6h.1M124.5 157.6v2.5M129.6 147.4h.1M129.6 147.4h2.5M180.4 150h.1"/>
<path d="M180.4 147.4h.1M180.4 147.4h12.7M180.4 150h12.7M200.7 155.1h.1M200.7 157.6h.1M200.7 155.1h12.7M200.7 157.6h12.7M208.3 150h.1M208.3 150h5.1M210.9 150h.1M210.9 152.5h.1M210.9 150v2.5"/>
<path d="M210.9 152.5h2.5M249 147.4h.1M249 157.6h.1M249 155.1h27.9M249 157.6h15.2M269.3 157.6h.1M269.3 157.6v2.5h-20.3M269.3 157.6h7.6M276.9 155.1h.1M20.4 170.3h.1M20.4 172.8h.1M20.4 170.3v5.1"/>
<path d="M20.4 172.8h17.7M25.4 160.1h.1M25.4 160.1h12.7M78.8 172.8h.1M78.8 162.7h.1M78.8 160.1h.1M78.8 160.1h12.7M78.8 162.7h15.2M78.8 172.8h7.6M86.4 172.8h.1M86.4 177.9h.1M86.4 172.8v5.1"/>
<path d="M86.4 177.9h7.6M94 177.9h.1M94 175.4h.1M94 175.4v5.1M119.4 175.4h.1M119.4 175.4v2.5M119.4 175.4h12.7M124.5 175.4h.1M132.1 165.2h.1M132.1 167.8h.1M132.1 175.4h.1M132.1 165.2v10.2"/>
<path d="M200.7 160.1h.1M200.7 162.7h.1M200.7 160.1h12.7M200.7 162.7h12.7M249 162.7h.1M249 160.1h.1M249 162.7h15.2M53.4 185.5h.1M53.4 188.1h.1M53.4 185.5v5.1M55.9 185.5h.1M55.9 188.1h.1"/>
<path d="M55.9 185.5v2.6M58.5 185.5h.1M58.5 188.1h.1M58.5 185.5v2.6M61 185.5h.1M61 185.5v2.6h-7.6M152.4 180.5h.1M152.4 190.6h.1M152.4 193.2h.1M152.4 180.5v2.5M152.4 190.6v2.6M152.4 180.5h7.7"/>
<path d="M152.4 193.2h7.7M160.1 190.6h.1M160.1 180.5h.1M160.1 193.2h.1M160.1 180.5v2.5M160.1 190.6v5.1M172.8 180.5h.1M172.8 190.6h.1M172.8 193.2h.1M172.8 180.5v2.5M172.8 190.6v2.6M172.8 180.5h7.6"/>
<path d="M172.8 193.2h7.6M180.4 190.6h.1M180.4 193.2h.1M180.4 180.5h.1M180.4 180.5v2.5M180.4 190.6v5.1"/>
</g>
<g fill="#f0f" stroke="#f0f" stroke-width=".25">
<circle cx="157.5" cy="20.4" r=".49"/>
<circle cx="188" cy="33.1" r=".49"/>
<circle cx="180.4" cy="33.1" r=".49"/>
<circle cx="188" cy="20.4" r=".49"/>
<circle cx="180.4" cy="20.4" r=".49"/>
<circle cx="195.6" cy="33.1" r=".49"/>
<circle cx="124.5" cy="33.1" r=".49"/>
<circle cx="20.3" cy="89" r=".49"/>
<circle cx="172.7" cy="20.4" r=".49"/>
<circle cx="172.7" cy="33.1" r=".49"/>
<circle cx="124.5" cy="20.4" r=".49"/>
<circle cx="165.1" cy="20.4" r=".49"/>
<circle cx="160" cy="193.1" r=".49"/>
<circle cx="180.4" cy="193.1" r=".49"/>
<circle cx="210.8" cy="150" r=".49"/>
<circle cx="248.9" cy="134.7" r=".49"/>
<circle cx="248.9" cy="139.8" r=".49"/>
<circle cx="248.9" cy="147.4" r=".49"/>
<circle cx="231.2" cy="139.8" r=".49"/>
<circle cx="213.4" cy="134.7" r=".49"/>
<circle cx="213.4" cy="139.8" r=".49"/>
<circle cx="231.2" cy="134.7" r=".49"/>
<circle cx="152.4" cy="104.2" r=".49"/>
<circle cx="149.9" cy="104.2" r=".49"/>
<circle cx="195.6" cy="20.4" r=".49"/>
<circle cx="66.1" cy="20.4" r=".49"/>
<circle cx="83.8" cy="116.9" r=".49"/>
<circle cx="94" cy="177.9" r=".49"/>
<circle cx="53.4" cy="188.1" r=".49"/>
<circle cx="55.9" cy="188.1" r=".49"/>
<circle cx="58.4" cy="188.1" r=".49"/>
<circle cx="20.3" cy="172.8" r=".49"/>
<circle cx="132.1" cy="167.7" r=".49"/>
<circle cx="119.4" cy="155" r=".49"/>
<circle cx="124.5" cy="157.6" r=".49"/>
<circle cx="152.4" cy="30.6" r=".49"/>
<circle cx="149.9" cy="30.6" r=".49"/>
<circle cx="129.6" cy="119.5" r=".49"/>
<circle cx="129.6" cy="129.6" r=".49"/>
<circle cx="124.5" cy="175.4" r=".49"/>
</g>
<g font-size="2.3" fill="#000080">
<text x="40.7" y="17.4">Y5</text>
<text x="71.2" y="16.2">C153</text>
<text x="138" y="16.9">LC2</text>
<text x="60.7" y="22.5">0.1u/0201</text>
<text x="63.5" y="25.1">R120</text>
<text x="73.7" y="25.1">33/0402</text>
<text x="116.9" y="25.1">C157</text>
<text x="124.5" y="25.1">C156</text>
<text x="137.2" y="24.6">NFM18PS105R0J3/0603</text>
<text x="164.7" y="25" transform="rotate(-90 164.7 25)">10u/0402</text>
<text x="172.3" y="25" transform="rotate(-90 172.3 25)">10u/0402</text>
<text x="180" y="25.8" transform="rotate(-90 180 25.8)">0.1u/0201</text>
<text x="187.6" y="25.8" transform="rotate(-90 187.6 25.8)">0.1u/0201</text>
<text x="195.2" y="25.8" transform="rotate(-90 195.2 25.8)">0.1u/0201</text>
<text x="202.8" y="25.8" transform="rotate(-90 202.8 25.8)">0.1u/0201</text>
<text x="40.7" y="30.1">ASE-8.000MHZ-L-C-T</text>
<text x="76.2" y="35.2">U36</text>
<text x="116.9" y="30.1">10u/0402</text>
<text x="127" y="30.1">0.1u/0201</text>
<text x="164.7" y="33.7" transform="rotate(-90 164.7 33.7)">C163</text>
<text x="172.3" y="33.7" transform="rotate(-90 172.3 33.7)">C154</text>
<text x="180" y="33.7" transform="rotate(-90 180 33.7)">C155</text>
<text x="187.6" y="32.4" transform="rotate(-90 187.6 32.4)">C52</text>
<text x="195.2" y="32.4" transform="rotate(-90 195.2 32.4)">C49</text>
<text x="202.8" y="32.4" transform="rotate(-90 202.8 32.4)">C70</text>
<text x="26.5" y="75.9">TP4</text>
<text x="40.7" y="74.6">J36</text>
<text x="19.9" y="79.9" transform="rotate(-90 19.9 79.9)">(10k/0402)</text>
<text x="271.8" y="86">J14</text>
<text x="41.7" y="90.1">CON3</text>
<text x="160.1" y="101.3">STM32F103CBT6</text>
<text x="264.2" y="98.7">22-11-2042</text>
<text x="19.9" y="104.8" transform="rotate(-90 19.9 104.8)">R117 10k/0402R116</text>
<text x="27.6" y="104.8" transform="rotate(-90 27.6 104.8)">R124 10k/0402</text>
<text x="71.4" y="114">10K/0402</text>
<text x="75.7" y="108.9">R104</text>
<text x="88.9" y="112.7">SW3</text>
<text x="139.7" y="116.5">U39</text>
<text x="95.5" y="124.1">B3F-1020</text>
<text x="211.4" y="134.3">10u/0402</text>
<text x="223.1" y="134.3">C176</text>
<text x="229.2" y="134.3">10u/0402</text>
<text x="240.8" y="134.3">C177</text>
<text x="45.8" y="141.9">J41</text>
<text x="114.9" y="142.4">4.7K/0402</text>
<text x="116.1" y="139.4">R138</text>
<text x="210.6" y="139.4">0.1u/0201</text>
<text x="223.1" y="139.4">C1750.1u/0201</text>
<text x="240.8" y="139.4">C174</text>
<text x="221" y="144.4">U38</text>
<text x="284.5" y="150.8">J31</text>
<text x="5.6" y="165.3">5.1K/0402</text>
<text x="6.9" y="162.2">R139</text>
<text x="98.1" y="167.3">R137</text>
<text x="119.4" y="164.8">D49</text>
<text x="124.5" y="164.8">D48</text>
<text x="284.5" y="166.3">CON3</text>
<text x="98.1" y="170.3">5.1K/0402</text>
<text x="119.4" y="172.4">PESD0201V05</text>
<text x="220.5" y="169.8">SN74AVC4T245PW</text>
<text x="124.5" y="174.9">PESD0201V05</text>
<text x="142.3" y="174.9">CP2105-F01-GMR</text>
<text x="63.5" y="180">1054500101</text>
<text x="152.4" y="185.1">C179</text>
<text x="160.1" y="185.1">C178</text>
<text x="172.8" y="185.1">C181</text>
<text x="180.4" y="185.1">C180</text>
<text x="152.4" y="190.2">10u/0402</text>
<text x="172.8" y="190.2">10u/0402</text>
<text x="160.1" y="192.7">0.1u/0201</text>
<text x="180.4" y="192.7">0.1u/0201</text>
</g>
<g font-size="2.3">
<text x="61.8" y="14.4">MP_3V3</text>
<text x="155.5" y="14.4">MP_3V3</text>
<text x="37.6" y="19.9">1</text>
<text x="57.7" y="19.9">4</text>
<text x="37.6" y="25">2</text>
<text x="57.7" y="25">3</text>
<text x="46.5" y="41.6">RTM_MODE</text>
<text x="73.2" y="40.2">2</text>
<text x="139.2" y="36.4" transform="rotate(-90 139.2 36.4)">9</text>
<text x="146.8" y="36.4" transform="rotate(-90 146.8 36.4)">1</text>
<text x="149.4" y="36.4" transform="rotate(-90 149.4 36.4)">24</text>
<text x="151.9" y="36.4" transform="rotate(-90 151.9 36.4)">36</text>
<text x="154.4" y="36.4" transform="rotate(-90 154.4 36.4)">48</text>
<text x="230.4" y="40.2">46</text>
<text x="244.4" y="41.6">POWBTN_B</text>
<text x="73.2" y="42.8">3</text>
<text x="73.2" y="45.3">4</text>
<text x="73.2" y="47.8">5</text>
<text x="230.4" y="47.8">42</text>
<text x="230.4" y="45.3">43</text>
<text x="230.4" y="42.8">45</text>
<text x="244.4" y="44.1">RSTBTN_B</text>
<text x="71.9" y="52.9">10</text>
<text x="73.2" y="50.4">6</text>
<text x="230.4" y="52.9">40</text>
<text x="230.4" y="50.4">41</text>
<text x="71.9" y="55.5">11</text>
<text x="71.9" y="58">12</text>
<text x="230.4" y="58">38</text>
<text x="230.4" y="55.5">39</text>
<text x="71.9" y="60.5">13</text>
<text x="71.9" y="63.1">14</text>
<text x="71.9" y="65.6">15</text>
<text x="230.4" y="65.6">31</text>
<text x="230.4" y="63.1">32</text>
<text x="230.4" y="60.5">33</text>
<text x="18.8" y="70.8">MP_3V3</text>
<text x="71.9" y="68.2">16</text>
<text x="71.9" y="70.7">17</text>
<text x="230.4" y="70.7">29</text>
<text x="230.4" y="68.2">30</text>
<text x="37.4" y="75.8">1</text>
<text x="71.9" y="73.2">18</text>
<text x="71.9" y="75.8">19</text>
<text x="230.4" y="75.8">27</text>
<text x="230.4" y="73.2">28</text>
<text x="50.1" y="78.3">1</text>
<text x="50.1" y="80.9">2</text>
<text x="50.1" y="83.4">3</text>
<text x="71.9" y="78.3">21</text>
<text x="71.9" y="80.9">22</text>
<text x="230.4" y="80.9">25</text>
<text x="230.4" y="78.3">26</text>
<text x="71.9" y="85.9">20</text>
<text x="71.9" y="88.5">44</text>
<text x="230.4" y="88.5">37</text>
<text x="245.4" y="87">MP_3V3</text>
<text x="261.2" y="85.9">1</text>
<text x="261.2" y="88.5">2</text>
<text x="73.2" y="93.6">7</text>
<text x="230.4" y="91">34</text>
<text x="261.2" y="91">3</text>
<text x="261.2" y="93.6">4</text>
<text x="82.3" y="101.3">MP_3V3</text>
<text x="141.7" y="99.7" transform="rotate(-90 141.7 99.7)">8</text>
<text x="149.4" y="101" transform="rotate(-90 149.4 101)">23</text>
<text x="151.9" y="101" transform="rotate(-90 151.9 101)">35</text>
<text x="154.4" y="101" transform="rotate(-90 154.4 101)">47</text>
<text x="85.9" y="116.4">3</text>
<text x="95.8" y="116.4">2</text>
<text x="136.7" y="119">8</text>
<text x="174.5" y="119">21</text>
<text x="81.3" y="123.9">Reset</text>
<text x="114.3" y="120.1">USB_5V0</text>
<text x="136.7" y="121.5">7</text>
<text x="174.5" y="121.5">20</text>
<text x="85.9" y="129.1">4</text>
<text x="95.8" y="129.1">1</text>
<text x="114.3" y="130.2">USB_3V3</text>
<text x="136.7" y="129.1">6</text>
<text x="174.5" y="131.7">24</text>
<text x="174.5" y="126.6">19</text>
<text x="174.5" y="129.1">18</text>
<text x="208.3" y="128.7">USB_3V3</text>
<text x="244.6" y="128.7">MP_3V3</text>
<text x="136.7" y="134.2">5</text>
<text x="174.5" y="134.2">23</text>
<text x="174.5" y="136.7">22</text>
<text x="174.5" y="139.3">1</text>
<text x="41.2" y="144.4">A1</text>
<text x="41.2" y="146.9">A2</text>
<text x="41.2" y="149.4">A3</text>
<text x="72.9" y="149.4">B10</text>
<text x="72.9" y="146.9">B11</text>
<text x="72.9" y="144.4">B12</text>
<text x="136.7" y="146.9">9</text>
<text x="174.5" y="146.9">13</text>
<text x="174.5" y="149.4">12</text>
<text x="216.7" y="149.4">15</text>
<text x="216.7" y="146.9">16</text>
<text x="243.1" y="146.9">1</text>
<text x="243.1" y="149.4">2</text>
<text x="25.4" y="153.1">USB_5V0</text>
<text x="41.2" y="152">A4</text>
<text x="41.2" y="154.5">A5</text>
<text x="72.9" y="154.5">B8</text>
<text x="72.9" y="152">B9</text>
<text x="81.3" y="153.1">USB_5V0</text>
<text x="136.7" y="154.5">3</text>
<text x="174.5" y="154.5">11</text>
<text x="216.7" y="154.5">13</text>
<text x="216.7" y="152">14</text>
<text x="243.1" y="152">3</text>
<text x="243.1" y="154.5">4</text>
<text x="281.5" y="154.5">1</text>
<text x="41.2" y="157.1">A6</text>
<text x="41.2" y="159.6">A7</text>
<text x="72.9" y="159.6">B6</text>
<text x="72.9" y="157.1">B7</text>
<text x="136.7" y="157.1">4</text>
<text x="174.5" y="159.6">16</text>
<text x="174.5" y="157.1">10</text>
<text x="216.7" y="159.6">11</text>
<text x="216.7" y="157.1">12</text>
<text x="243.1" y="157.1">5</text>
<text x="243.1" y="159.6">6</text>
<text x="281.5" y="157.1">2</text>
<text x="281.5" y="159.6">3</text>
<text x="25.4" y="165.8">USB_5V0</text>
<text x="39.9" y="167.2">A10</text>
<text x="41.2" y="162.1">A8</text>
<text x="41.2" y="164.7">A9</text>
<text x="72.9" y="167.2">B3</text>
<text x="72.9" y="164.7">B4</text>
<text x="72.9" y="162.1">B5</text>
<text x="81.3" y="165.8">USB_5V0</text>
<text x="135.4" y="167.2">25</text>
<text x="136.7" y="164.7">2</text>
<text x="174.5" y="167.2">17</text>
<text x="174.5" y="162.1">15</text>
<text x="174.5" y="164.7">14</text>
<text x="216.7" y="162.1">10</text>
<text x="218" y="164.7">9</text>
<text x="243.1" y="162.1">7</text>
<text x="243.1" y="164.7">8</text>
<text x="39.9" y="169.8">A11</text>
<text x="39.9" y="172.3">A12</text>
<text x="72.9" y="172.3">B1</text>
<text x="72.9" y="169.8">B2</text>
<text x="147.4" y="177">USB_5V0</text>
<text x="168.4" y="177">USB_3V3</text>
<text x="52.8" y="182.2" transform="rotate(-90 52.8 182.2)">25</text>
<text x="55.4" y="182.2" transform="rotate(-90 55.4 182.2)">26</text>
<text x="57.9" y="182.2" transform="rotate(-90 57.9 182.2)">27</text>
<text x="60.5" y="182.2" transform="rotate(-90 60.5 182.2)">28</text>
<text x="63.5" y="182.3">USB Micro C</text>
<text x="203" y="191.7">Title</text>
<text x="213.2" y="194.2">MCU</text>
<text x="203" y="199.3">Size</text>
<text x="205.5" y="201.8">A4</text>
<text x="213.1" y="199.3">Document Number</text>
<text x="213.2" y="201.8">RTM Carrier for LattePanda Mu</text>
<text x="286.8" y="199.3">Rev</text>
<text x="289.4" y="201.8">2.3</text>
<text x="203" y="206.9">Date:</text>
<text x="216.2" y="206.9">Tuesday, October 21, 2025</text>
<text x="253.8" y="206.9">Sheet</text>
<text x="266.5" y="206.9">11</text>
<text x="274.1" y="206.9">of</text>
<text x="281.7" y="206.9">13</text>
</g>
<g font-size="2.3" fill="#000040">
<text x="146.4" y="17.4" transform="rotate(-90 146.4 17.4)">2</text>
<text x="139.5" y="22">3</text>
<text x="148.4" y="22">1</text>
</g>
<g font-size="2.3" fill="#004080">
<text x="42" y="21.5">NC</text>
<text x="49.8" y="21.5">VCC</text>
<text x="42" y="26.6">GND</text>
<text x="50.2" y="26.6">CLK</text>
<text x="77.5" y="41.8">PC13/TAMPER_RTC</text>
<text x="187" y="41.8">PB9/TIM4_CH4/TIM17_CH1/I2C1_SDA</text>
<text x="77.5" y="44.4">PC14/OSC32_IN</text>
<text x="77.5" y="46.9">PC15/OSC32_OUT</text>
<text x="140.8" y="45.8" transform="rotate(-90 140.8 45.8)">VDDA</text>
<text x="148.4" y="44.2" transform="rotate(-90 148.4 44.2)">Vbat</text>
<text x="151" y="46.9" transform="rotate(-90 151 46.9)">VDD_1</text>
<text x="153.5" y="46.9" transform="rotate(-90 153.5 46.9)">VDD_2</text>
<text x="156" y="46.9" transform="rotate(-90 156 46.9)">VDD_3</text>
<text x="171.3" y="46.9">PB7/I2C1_SDA/TIM4_CH2/TIM17_CH1N/USART1_RX</text>
<text x="181.8" y="44.4">PB8/TIM4_CH3/TIM16_CH1/CEC/I2C1_SCL</text>
<text x="77.5" y="49.4">OSC_IN/PD0</text>
<text x="77.5" y="52">OSC_OUT/PD1</text>
<text x="171.2" y="52">PB5/I2C1_SMBAl/TIM16_BKIN/TIM3_CH2/SPI1_MOSI</text>
<text x="171.8" y="49.4">PB6/I2C1_SCL/TIM4_CH1/TIM16_CH1N/USART1_TX</text>
<text x="77.5" y="54.5">PA0/WKUP/USART2_CTS/ADC1_IN0/TIM2_CH1_ETR</text>
<text x="77.5" y="57.1">PA1/USART2_RTS/ADC1_IN1/TIM2_CH2</text>
<text x="77.5" y="59.6">PA2/USART2_TX/ADC1_IN2/TIM2_CH3/TIM15_CH1</text>
<text x="179.2" y="57.1">PB3/JTDO/TIM2_CH2/TRACESWO/SPI1_SCK</text>
<text x="186.6" y="59.6">PA15/JTDI/TIM2_CH1_ETR/ SPI1_NSS</text>
<text x="189.3" y="54.5">PB4/NJTRST/TIM3_CH1/SPI1_MISO</text>
<text x="77.5" y="62.1">PA3/USART2_RX/ADC1_IN3/TIM2_CH4/TIM15_CH2</text>
<text x="77.5" y="64.7">PA4/SPI1_NSS/USART2_CK/ADC1_IN4/DAC1_OUT</text>
<text x="194.6" y="64.7">PA11/USART1_CTS/TIM1_CH4</text>
<text x="194.6" y="62.1">PA12/USART1_RTS/TIM1_ETR</text>
<text x="77.5" y="67.2">PA5/SPI1_SCK/ADC1_IN5/DAC2_OUT</text>
<text x="77.5" y="69.8">PA6/SPI1_MISO/ADC1_IN6/TIM3_CH1/TIM1_BKIN/TIM16_CH1</text>
<text x="182.3" y="67.2">PA10/USART1_RX/TIM1_CH3/TIM17_BKIN</text>
<text x="183.9" y="69.8">PA9/USART1_TX/TIM1_CH2/TIM15_BKIN</text>
<text x="77.5" y="72.3">PA7/SPI1_MOSI/ADC1_IN7/TIM3_CH2/TIM1_CH1N/TIM17_CH1</text>
<text x="77.5" y="74.8">PB0/ADC1_IN8/TIM3_CH3/TIM1_CH2N</text>
<text x="77.5" y="77.4">PB1/ADC1_IN9/TIM3_CH4/TIM1_CH3N</text>
<text x="167.3" y="77.4">PB14/SPI2_MISO/USART3_RTS/TIM1_CH2N/TIM15_CH1</text>
<text x="168.2" y="74.8">PB15/SPI2_MOSI/TIM1_CH3N/TIM15_CH1N/TIM15_CH2</text>
<text x="191.3" y="72.3">PA8/USART1_CK/TIM1_CH1/MCO</text>
<text x="77.5" y="79.9">PB10/I2C2_SCL/USART3_TX/TIM2_CH3/HDMI_CEC</text>
<text x="77.5" y="82.5">PB11/I2C2_SDA/USART3_RX/TIM2_CH4</text>
<text x="169.9" y="82.5">PB12/SPI2_NSS/I2C2_SMBAl/USART3_CK/TIM1_BKIN</text>
<text x="181.4" y="79.9">PB13/SPI2_SCK/USART3_CTS/TIM1_CH1N</text>
<text x="77.5" y="87.5">PB2-BOOT1</text>
<text x="77.5" y="95.2">NRST</text>
<text x="77.5" y="90.1">BOOT0</text>
<text x="143.3" y="95.4" transform="rotate(-90 143.3 95.4)">VSSA</text>
<text x="151" y="95.4" transform="rotate(-90 151 95.4)">VSS_1</text>
<text x="153.5" y="95.4" transform="rotate(-90 153.5 95.4)">VSS_2</text>
<text x="156" y="95.4" transform="rotate(-90 156 95.4)">VSS_3</text>
<text x="206.5" y="90.1">JTCK/SWCLK/PA14</text>
<text x="206.7" y="92.6">JTMS/SWDIO/PA13</text>
<text x="141" y="123.1">REGIN</text>
<text x="141" y="120.6">VBUS</text>
<text x="161.6" y="123.1">RXD_SCI</text>
<text x="161.9" y="120.6">TXD_SCI</text>
<text x="141" y="130.7">VDD</text>
<text x="161.8" y="128.2">RTS_SCI</text>
<text x="161.8" y="130.7">CTS_SCI</text>
<text x="141" y="135.8">VIO</text>
<text x="153.8" y="133.3">GPIO0/DCD_SCI</text>
<text x="154.1" y="135.8">GPIO1/DTR_SCI</text>
<text x="152.4" y="140.9">SUSPEND/RI_SCI</text>
<text x="154" y="138.3">GPIO2/DSR_SCI</text>
<text x="47" y="146">GND</text>
<text x="47" y="148.5">TX1+</text>
<text x="64.1" y="148.5">RX1+</text>
<text x="64.8" y="146">GND</text>
<text x="141" y="148.5">RST</text>
<text x="161.9" y="148.5">TXD_ECI</text>
<text x="222.3" y="148.5">VCCB</text>
<text x="233.7" y="148.5">VCCA</text>
<text x="47" y="151">TX1-</text>
<text x="47" y="153.6">VBUS</text>
<text x="63.7" y="153.6">VBUS</text>
<text x="64.7" y="151">RX1-</text>
<text x="161.6" y="151">RXD_ECI</text>
<text x="222.3" y="153.6">2OE</text>
<text x="222.3" y="151">1OE</text>
<text x="234.9" y="151">1DIR</text>
<text x="234.9" y="153.6">2DIR</text>
<text x="47" y="156.1">CC1</text>
<text x="47" y="158.7">DA+</text>
<text x="47" y="161.2">DA-</text>
<text x="63.9" y="156.1">SBU2</text>
<text x="65.4" y="161.2">DB+</text>
<text x="66" y="158.7">DB-</text>
<text x="141" y="156.1">D+</text>
<text x="141" y="158.7">D-</text>
<text x="152.3" y="161.2">NC/DCD_ECI/VPP</text>
<text x="161.8" y="156.1">RTS_ECI</text>
<text x="161.8" y="158.7">CTS_ECI</text>
<text x="222.3" y="161.2">2B1</text>
<text x="222.3" y="158.7">1B2A -&gt; B</text>
<text x="222.3" y="156.1">1B1</text>
<text x="236" y="156.1">1A1</text>
<text x="236" y="158.7">1A2</text>
<text x="236" y="161.2">2A1</text>
<text x="47" y="163.7">SBU1</text>
<text x="47" y="166.3">VBUS</text>
<text x="63.7" y="166.3">VBUS</text>
<text x="65.3" y="163.7">CC2</text>
<text x="141" y="166.3">GND</text>
<text x="154" y="166.3">GPIO1/DSR_ECI</text>
<text x="154.1" y="163.7">GPIO0/DTR_ECI</text>
<text x="222.3" y="166.3">GND</text>
<text x="222.3" y="163.7">2B2</text>
<text x="235" y="166.3">GND</text>
<text x="236" y="163.7">2A2</text>
<text x="47" y="168.8">RX2-</text>
<text x="47" y="171.4">RX2+</text>
<text x="47" y="173.9">GND</text>
<text x="64.4" y="171.4">TX2+</text>
<text x="64.8" y="173.9">GND</text>
<text x="65" y="168.8">TX2-</text>
<text x="141" y="168.8">GND</text>
<text x="152.4" y="168.8">SUSPEND/RI_ECI</text>
<text x="54.4" y="176.7" transform="rotate(-90 54.4 176.7)">SHELL</text>
<text x="57" y="176.7" transform="rotate(-90 57 176.7)">SHELL</text>
<text x="59.5" y="176.7" transform="rotate(-90 59.5 176.7)">SHELL</text>
<text x="62.1" y="176.7" transform="rotate(-90 62.1 176.7)">SHELL</text>
</g>
<g font-size="2.3" fill="#f00">
<text x="84.4" y="25">CLK8</text>
<text x="61.5" y="47.9">CLK8</text>
<text x="238.8" y="46.4">RTM_SDA</text>
<text x="53.1" y="51.5">RTM_INT#</text>
<text x="239.1" y="48.9">RTM_SCL</text>
<text x="55.2" y="59.1">RTM_RES</text>
<text x="236.8" y="65.4">DBG_RX</text>
<text x="236.8" y="68">DBG_TX</text>
<text x="56.4" y="78.4">SCL</text>
<text x="56.4" y="80.9">SDA</text>
<text x="236.8" y="88.5">SWCLK</text>
<text x="236.8" y="91.1">SWDIO</text>
<text x="180.9" y="118.8">UART_C_RX</text>
<text x="180.9" y="121.3">UART_C_TX</text>
<text x="180.9" y="149.3">DBG_C_TX</text>
<text x="180.9" y="146.7">DBG_C_RX</text>
<text x="114.9" y="154.3">USB_D_P</text>
<text x="201.2" y="154.3">UART_C_TX</text>
<text x="269.8" y="154.6">RXD</text>
<text x="26" y="156.9">USB_D_P</text>
<text x="26" y="159.4">USB_D_N</text>
<text x="79.3" y="156.9">USB_D_N</text>
<text x="79.3" y="159.4">USB_D_P</text>
<text x="114.9" y="156.9">USB_D_N</text>
<text x="201.2" y="159.4">UART_C_RX</text>
<text x="201.2" y="162">DBG_C_RX</text>
<text x="201.2" y="156.9">DBG_C_TX</text>
<text x="249.5" y="156.9">DBG_TX</text>
<text x="249.5" y="162">DBG_RX</text>
<text x="269.8" y="157.1">TXD</text>
</g>
<text font-size="2.3" fill="#00f" x="225.6" y="156.9">DIR=H</text>
<g font-size="1.8">
<text x="31.7" y="2">5</text>
<text x="90.1" y="2">4</text>
<text x="148.5" y="2">3</text>
<text x="206.8" y="2">2</text>
<text x="265.2" y="2">1</text>
<text x=".7" y="29.8">D</text>
<text x="295.1" y="29.8">D</text>
<text x=".7" y="81">C</text>
<text x="295.1" y="81">C</text>
<text x=".7" y="132.2">B</text>
<text x="295.1" y="132.2">B</text>
<text x=".7" y="183.4">A</text>
<text x="295.1" y="183.4">A</text>
<text x="31.7" y="209.3">5</text>
<text x="90.1" y="209.3">4</text>
<text x="148.5" y="209.3">3</text>
<text x="206.8" y="209.3">2</text>
<text x="265.2" y="209.3">1</text>
</g>
</svg>
